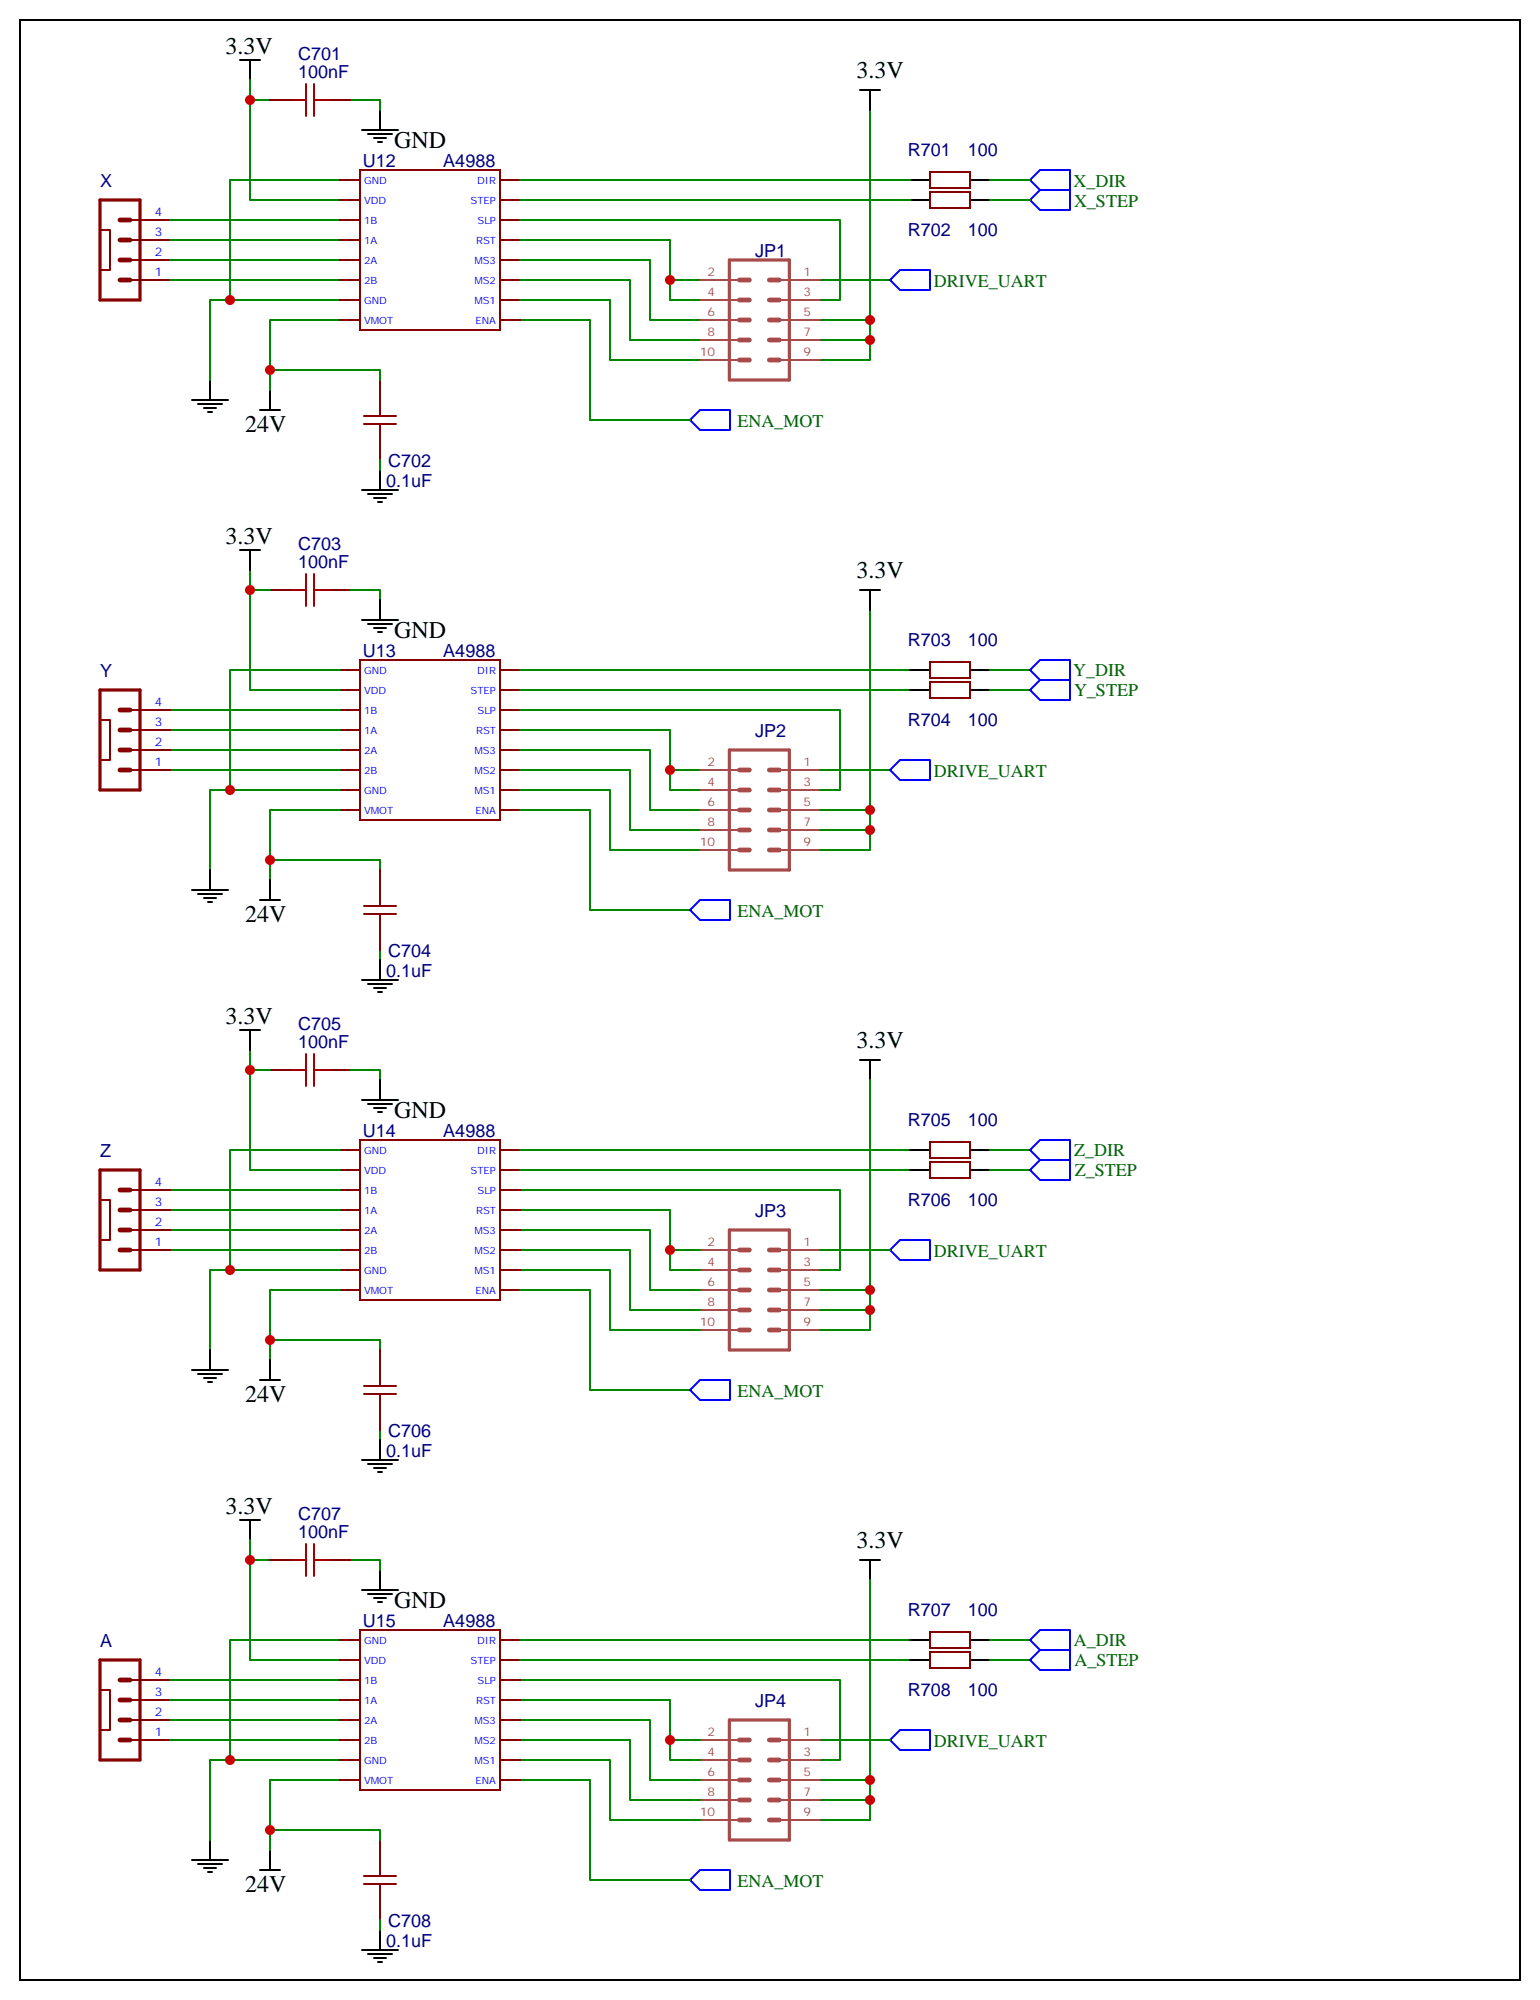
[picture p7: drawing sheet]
<svg xmlns="http://www.w3.org/2000/svg" width="272mm" height="353mm" viewBox="0 0 272 353" stroke-linecap="round" stroke-linejoin="round" font-family="sans-serif">
<g fill="none" stroke="#000" stroke-width=".35">
<path d="M3.5 3.5h264.6v345.7h-264.6zM42.3 10.6h3.6M44.1 10.6v3.5M67 19.4v3.5M151.7 15.9h3.5M153.5 15.9v3.5M63.9 22.9h6.3M64.9 23.6h4.2M66 24.3h2.1M66.7 25h.7M160.5 35.3h3.5M160.5 31.8h3.5"/>
<path d="M171.1 35.3h3.5M171.1 31.8h3.5M33.9 70.6h6.3M34.9 71.3h4.3M36 72h2.1M36.7 72.7h.7M37 67v3.6M45.9 72.3h3.5M47.6 68.8v3.5M42.3 97h3.6M44.1 97v3.5M63.9 86.4h6.3"/>
<path d="M64.9 87.1h4.2M66 87.8h2.1M66.7 88.5h.7M67 82.9v3.5M63.9 109.4h6.3M64.9 110.1h4.2M66 110.8h2.1M66.7 111.5h.7M67 105.8v3.6M151.7 104.1h3.5M153.5 104.1v3.5M160.5 118.2h3.5"/>
<path d="M171.1 118.2h3.5M160.5 121.7h3.5M171.1 121.7h3.5M33.9 157h6.3M34.9 157.7h4.3M36 158.4h2.1M36.7 159.1h.7M37 153.5v3.5M45.9 158.8h3.5M47.6 155.2v3.6M63.9 172.9h6.3M64.9 173.6h4.2"/>
<path d="M66 174.3h2.1M66.7 175h.7M67 169.3v3.6M42.3 181.7h3.6M44.1 181.7v3.5M63.9 194h6.3M64.9 194.7h4.2M66 195.4h2.1M66.7 196.1h.7M67 190.5v3.5M151.7 187h3.5M153.5 187v3.5"/>
<path d="M160.5 202.8h3.5M160.5 206.4h3.5M171.1 202.8h3.5M171.1 206.4h3.5M37 238.1v3.6M47.6 239.9v3.5M33.9 241.7h6.3M34.9 242.4h4.3M36 243.1h2.1M36.7 243.8h.7M45.9 243.4h3.5M63.9 257.5h6.3"/>
<path d="M64.9 258.2h4.2M66 258.9h2.1M66.7 259.6h.7M67 254v3.5M42.3 268.1h3.6M44.1 268.1v3.5M67 276.9v3.6M151.7 275.2h3.5M153.5 275.2v3.5M63.9 280.5h6.3M64.9 281.2h4.2M66 281.9h2.1"/>
<path d="M66.7 282.6h.7M160.5 289.3h3.5M160.5 292.8h3.5M171.1 289.3h3.5M171.1 292.8h3.5M33.9 328.1h6.3M34.9 328.8h4.3M36 329.5h2.1M36.7 330.2h.7M37 324.6v3.5M45.9 329.8h3.5M47.6 326.3v3.5"/>
<path d="M63.9 344h6.3M64.9 344.7h4.2M66 345.4h2.1M66.7 346.1h.7M67 340.4v3.6"/>
</g>
<g fill="none" stroke="#00f" stroke-width=".35">
<path d="M181.7 31.8l1.7-1.8h5.3v3.5h-5.3zM183.4 33.5h5.3v3.5h-5.3l-1.7-1.7zM158.7 47.6h5.3v3.6h-5.3l-1.7-1.8zM121.7 74.1l1.8-1.8h5.3v3.5h-5.3zM181.7 118.2l1.7-1.8h5.3v3.5h-5.3zM157 135.8l1.7-1.7h5.3v3.5h-5.3zM181.7 121.7l1.7-1.8h5.3v3.6h-5.3zM121.7 160.5l1.8-1.7h5.3v3.5h-5.3zM181.7 202.8l1.7-1.7h5.3v3.5h-5.3zM181.7 206.4l1.7-1.8h5.3v3.5h-5.3zM157 220.5l1.7-1.8h5.3v3.5h-5.3zM121.7 245.2l1.8-1.8h5.3v3.5h-5.3z"/>
<path d="M181.7 289.3l1.7-1.8h5.3v3.5h-5.3zM181.7 292.8l1.7-1.8h5.3v3.6h-5.3zM158.7 305.2h5.3v3.5h-5.3l-1.7-1.8zM121.7 331.6l1.8-1.8h5.3v3.6h-5.3z"/>
</g>
<g fill="none" stroke="#008700" stroke-width=".35">
<path d="M44.1 14.1v21.2h15.9M44.1 17.6h3.5M61.7 17.6h5.3v1.8M153.5 19.4v44.1h-8.9M30 38.8h30M60 31.8h-19.4v21.1M91.7 38.8h56.5v14.1h-3.6M91.7 31.8h68.8M91.7 35.3h68.8M174.6 31.8h7.1M174.6 35.3h7.1M30 42.3h30"/>
<path d="M30 45.9h30M30 49.4h30M60 52.9h-23v14.1M60 56.4h-12.4v12.4M91.7 56.4h12.4v17.7h17.6M91.7 42.3h26.5v7.1h5.3M91.7 45.9h23v10.5h8.8M91.7 49.4h19.4v10.6h12.4M91.7 52.9h15.9v10.6h15.9M118.2 49.4v3.5h5.3M144.6 49.4h12.4M144.6 60h8.9"/>
<path d="M144.6 56.4h8.9M47.6 65.3h19.4v1.7M67 81.1v1.8M44.1 100.5v21.2h15.9M44.1 104.1h3.5M60 118.2h-19.4v21.1M61.7 104.1h5.3v1.7M91.7 118.2h68.8M153.5 107.6v42.3h-8.9M174.6 118.2h7.1M30 135.8h30M30 132.3h30"/>
<path d="M30 128.8h30M30 125.2h30M60 139.3h-23v14.2M91.7 139.3h15.9v10.6h15.9M91.7 135.8h19.4v10.6h12.4M91.7 132.3h23v10.6h8.8M91.7 128.8h26.5v7h5.3M91.7 125.2h56.5v14.1h-3.6M91.7 121.7h68.8M118.2 135.8v3.5h5.3M144.6 135.8h12.4M174.6 121.7h7.1"/>
<path d="M47.6 151.7h19.4v1.8M60 142.9h-12.4v12.3M91.7 142.9h12.4v17.6h17.6M144.6 146.4h8.9M144.6 142.9h8.9M67 167.6v1.7M44.1 185.2v21.2h15.9M44.1 188.7h3.5M61.7 188.7h5.3v1.8M153.5 190.5v44.1h-8.9M30 217h30M30 213.4h30"/>
<path d="M30 209.9h30M60 202.8h-19.4v21.2M91.7 217h23v10.5h8.8M91.7 213.4h26.5v7.1h5.3M91.7 209.9h56.5v14.1h-3.6M91.7 202.8h68.8M91.7 206.4h68.8M174.6 202.8h7.1M174.6 206.4h7.1M30 220.5h30M47.6 236.4h19.4v1.7M60 227.5h-12.4v12.4"/>
<path d="M60 224h-23v14.1M91.7 224h15.9v10.6h15.9M91.7 220.5h19.4v10.6h12.4M91.7 227.5h12.4v17.7h17.6M118.2 220.5v3.5h5.3M144.6 227.5h8.9M144.6 231.1h8.9M144.6 220.5h12.4M67 252.2v1.8M44.1 271.6v21.2h15.9M44.1 275.2h3.5M61.7 275.2h5.3v1.7"/>
<path d="M153.5 278.7v42.3h-8.9M30 296.3h30M30 299.9h30M60 289.3h-19.4v21.1M91.7 296.3h56.5v14.1h-3.6M91.7 299.9h26.5v7h5.3M91.7 289.3h68.8M91.7 292.8h68.8M174.6 289.3h7.1M174.6 292.8h7.1M30 303.4h30M30 306.9h30"/>
<path d="M60 310.4h-23v14.2M60 314h-12.4v12.3M91.7 303.4h23v10.6h8.8M91.7 306.9h19.4v10.6h12.4M91.7 310.4h15.9v10.6h15.9M91.7 314h12.4v17.6h17.6M118.2 306.9v3.5h5.3M144.6 306.9h12.4M144.6 314h8.9M144.6 317.5h8.9M47.6 322.8h19.4v1.8M67 338.7v1.7"/>
</g>
<g fill="none" stroke="#870000" stroke-width=".35">
<path d="M47.6 17.6h3.6M58.2 17.6h3.5M23 38.8h7M60 38.8h3.5M60 35.3h3.5M60 31.8h3.5M63.5 30h24.7v28.2h-24.7zM88.2 38.8h3.5M88.2 35.3h3.5M88.2 31.8h3.5M164 33.9h7.1v2.8h-7.1zM164 30.3h7.1v2.9h-7.1z"/>
<path d="M17.6 40.6h1.8v7h-1.8M23 49.4h7M23 45.9h7M23 42.3h7M60 49.4h3.5M60 45.9h3.5M60 42.3h3.5M60 56.4h3.5M60 52.9h3.5M88.2 49.4h3.5M88.2 45.9h3.5M88.2 42.3h3.5"/>
<path d="M88.2 56.4h3.5M88.2 52.9h3.5M64.2 74.8h5.6M64.2 73.4h5.6M67 67v6.4M67 74.8v6.3M47.6 104.1h3.6M58.2 104.1h3.5M60 118.2h3.5M63.5 116.4h24.7v28.2h-24.7zM88.2 118.2h3.5M164 116.8h7.1v2.8h-7.1z"/>
<path d="M17.6 127h1.8v7.1h-1.8M23 135.8h7M23 132.3h7M23 128.8h7M23 125.2h7M60 139.3h3.5M60 135.8h3.5M60 132.3h3.5M60 128.8h3.5M60 125.2h3.5M60 121.7h3.5M88.2 139.3h3.5"/>
<path d="M88.2 135.8h3.5M88.2 132.3h3.5M88.2 128.8h3.5M88.2 125.2h3.5M88.2 121.7h3.5M164 120.3h7.1v2.8h-7.1zM60 142.9h3.5M64.2 159.8h5.6M67 153.5v6.3M88.2 142.9h3.5M64.2 161.2h5.6M67 161.2v6.4"/>
<path d="M47.6 188.7h3.6M58.2 188.7h3.5M17.6 211.7h1.8v7h-1.8M23 217h7M23 213.4h7M23 209.9h7M60 217h3.5M60 213.4h3.5M60 209.9h3.5M60 206.4h3.5M60 202.8h3.5M63.5 201.1h24.7v28.2h-24.7z"/>
<path d="M88.2 217h3.5M88.2 213.4h3.5M88.2 209.9h3.5M88.2 206.4h3.5M88.2 202.8h3.5M164 201.4h7.1v2.9h-7.1zM164 205h7.1v2.8h-7.1zM23 220.5h7M60 227.5h3.5M60 224h3.5M60 220.5h3.5M67 238.1v6.4"/>
<path d="M88.2 227.5h3.5M88.2 224h3.5M88.2 220.5h3.5M64.2 245.9h5.6M64.2 244.5h5.6M67 245.9v6.3M47.6 275.2h3.6M58.2 275.2h3.5M17.6 298.1h1.8v7.1h-1.8M23 299.9h7M23 296.3h7M60 299.9h3.5"/>
<path d="M60 296.3h3.5M60 292.8h3.5M60 289.3h3.5M63.5 287.5h24.7v28.2h-24.7zM88.2 299.9h3.5M88.2 296.3h3.5M88.2 292.8h3.5M88.2 289.3h3.5M164 287.9h7.1v2.8h-7.1zM164 291.4h7.1v2.8h-7.1zM23 306.9h7M23 303.4h7"/>
<path d="M60 306.9h3.5M60 303.4h3.5M60 314h3.5M60 310.4h3.5M88.2 306.9h3.5M88.2 303.4h3.5M88.2 314h3.5M88.2 310.4h3.5M64.2 332.3h5.6M64.2 330.9h5.6M67 324.6v6.3M67 332.3v6.4"/>
</g>
<path d="M17.6 35.3h7.1v17.6h-7.1zM17.6 121.7h7.1v17.6h-7.1zM17.6 206.4h7.1v17.6h-7.1zM17.6 292.8h7.1v17.6h-7.1z" fill="none" stroke="#870000" stroke-width=".56"/>
<g fill="none" stroke="#870000" stroke-width=".85">
<path d="M21.2 38.8h1.7M21.2 45.9h1.7M21.2 49.4h1.7M21.2 42.3h1.7M21.2 132.3h1.7M21.2 135.8h1.7M21.2 128.8h1.7M21.2 125.2h1.7M21.2 217h1.7M21.2 213.4h1.7M21.2 209.9h1.7M21.2 220.5h1.7"/>
<path d="M21.2 299.9h1.7M21.2 296.3h1.7M21.2 303.4h1.7M21.2 306.9h1.7"/>
</g>
<g fill="none" stroke="#a10000" stroke-width=".35">
<path d="M51.2 17.6h2.8M54 14.8v5.7M55.4 17.6h2.8M55.4 14.8v5.7M51.2 104.1h2.8M54 101.2v5.7M55.4 101.2v5.7M55.4 104.1h2.8M51.2 188.7h2.8M54 185.9v5.7M55.4 185.9v5.7M55.4 188.7h2.8"/>
<path d="M51.2 275.2h2.8M54 272.3v5.7M55.4 272.3v5.7M55.4 275.2h2.8"/>
</g>
<path d="M128.7 45.9h10.5v21.1h-10.5zM128.7 132.3h10.5v21.2h-10.5zM128.7 217h10.5v21.1h-10.5zM128.7 303.4h10.5v21.2h-10.5z" fill="none" stroke="#a64a4a" stroke-width=".56"/>
<g fill="none" stroke="#a64a4a" stroke-width=".85">
<path d="M130.4 56.4h1.8M130.4 60h1.8M130.4 49.4h1.8M130.4 52.9h1.8M135.7 56.4h1.8M135.7 60h1.8M135.7 49.4h1.8M135.7 52.9h1.8M130.4 63.5h1.8M135.7 63.5h1.8M130.4 135.8h1.8M130.4 139.3h1.8"/>
<path d="M135.7 135.8h1.8M135.7 139.3h1.8M130.4 142.9h1.8M130.4 146.4h1.8M130.4 149.9h1.8M135.7 142.9h1.8M135.7 146.4h1.8M135.7 149.9h1.8M130.4 227.5h1.8M130.4 231.1h1.8M130.4 234.6h1.8M130.4 220.5h1.8"/>
<path d="M130.4 224h1.8M135.7 227.5h1.8M135.7 231.1h1.8M135.7 234.6h1.8M135.7 220.5h1.8M135.7 224h1.8M130.4 314h1.8M130.4 317.5h1.8M130.4 306.9h1.8M130.4 310.4h1.8M135.7 314h1.8M135.7 317.5h1.8"/>
<path d="M135.7 306.9h1.8M135.7 310.4h1.8M130.4 321h1.8M135.7 321h1.8"/>
</g>
<g fill="none" stroke="#a64a4a" stroke-width=".35">
<path d="M123.5 60h6.9M123.5 56.4h6.9M123.5 52.9h6.9M123.5 49.4h6.9M137.7 60h6.9M137.7 56.4h6.9M137.7 52.9h6.9M137.7 49.4h6.9M123.5 63.5h6.9M137.7 63.5h6.9M123.5 139.3h6.9M123.5 135.8h6.9"/>
<path d="M137.7 139.3h6.9M137.7 135.8h6.9M123.5 149.9h6.9M123.5 146.4h6.9M123.5 142.9h6.9M137.7 149.9h6.9M137.7 146.4h6.9M137.7 142.9h6.9M123.5 234.6h6.9M123.5 231.1h6.9M123.5 227.5h6.9M123.5 224h6.9"/>
<path d="M123.5 220.5h6.9M137.7 234.6h6.9M137.7 231.1h6.9M137.7 227.5h6.9M137.7 224h6.9M137.7 220.5h6.9M123.5 317.5h6.9M123.5 314h6.9M123.5 310.4h6.9M123.5 306.9h6.9M137.7 317.5h6.9M137.7 314h6.9"/>
<path d="M137.7 310.4h6.9M137.7 306.9h6.9M123.5 321h6.9M137.7 321h6.9"/>
</g>
<g fill="#c00">
<circle cx="47.6" cy="65.3" r=".88"/>
<circle cx="40.6" cy="52.9" r=".88"/>
<circle cx="44.1" cy="17.6" r=".88"/>
<circle cx="44.1" cy="104.1" r=".88"/>
<circle cx="40.6" cy="139.3" r=".88"/>
<circle cx="47.6" cy="151.7" r=".88"/>
<circle cx="118.2" cy="135.8" r=".88"/>
<circle cx="118.2" cy="49.4" r=".88"/>
<circle cx="153.5" cy="60" r=".88"/>
<circle cx="153.5" cy="56.4" r=".88"/>
<circle cx="153.5" cy="146.4" r=".88"/>
<circle cx="153.5" cy="142.9" r=".88"/>
<circle cx="153.5" cy="314" r=".88"/>
<circle cx="153.5" cy="317.5" r=".88"/>
<circle cx="153.5" cy="227.5" r=".88"/>
<circle cx="153.5" cy="231.1" r=".88"/>
<circle cx="118.2" cy="220.5" r=".88"/>
<circle cx="118.2" cy="306.9" r=".88"/>
<circle cx="47.6" cy="322.8" r=".88"/>
<circle cx="40.6" cy="310.4" r=".88"/>
<circle cx="44.1" cy="275.2" r=".88"/>
<circle cx="44.1" cy="188.7" r=".88"/>
<circle cx="40.6" cy="224" r=".88"/>
<circle cx="47.6" cy="236.4" r=".88"/>
</g>
<g font-size="4.2">
<text x="39.7" y="9.5">3.3V</text>
<text x="151" y="13.8">3.3V</text>
<text x="69.5" y="26.1">GND</text>
<text x="43.3" y="76.3">24V</text>
<text x="39.7" y="95.9">3.3V</text>
<text x="151" y="102">3.3V</text>
<text x="69.5" y="112.5">GND</text>
<text x="43.3" y="162.7">24V</text>
<text x="39.7" y="180.6">3.3V</text>
<text x="151" y="184.9">3.3V</text>
<text x="69.5" y="197.2">GND</text>
<text x="43.3" y="247.4">24V</text>
<text x="39.7" y="267">3.3V</text>
<text x="151" y="273.1">3.3V</text>
<text x="69.5" y="283.6">GND</text>
<text x="43.3" y="333.8">24V</text>
</g>
<g font-size="3.2" fill="#000080">
<text x="52.6" y="10.5">C701</text>
<text x="52.6" y="13.8">100nF</text>
<text x="64" y="29.4">U12</text>
<text x="78.2" y="29.4">A4988</text>
<text x="160.1" y="27.6">R701</text>
<text x="170.7" y="27.6">100</text>
<text x="17.7" y="32.9">X</text>
<text x="160.1" y="41.7">R702</text>
<text x="170.7" y="41.7">100</text>
<text x="133.2" y="45.2">JP1</text>
<text x="68.5" y="82.3">C702</text>
<text x="68.1" y="85.8">0.1uF</text>
<text x="52.6" y="100.2">100nF</text>
<text x="52.6" y="97">C703</text>
<text x="17.7" y="119.3">Y</text>
<text x="64" y="115.8">U13</text>
<text x="78.2" y="115.8">A4988</text>
<text x="160.1" y="114">R703</text>
<text x="170.7" y="114">100</text>
<text x="133.2" y="129.9">JP2</text>
<text x="160.1" y="128.1">R704</text>
<text x="170.7" y="128.1">100</text>
<text x="68.1" y="172.2">0.1uF</text>
<text x="68.5" y="168.7">C704</text>
<text x="52.6" y="184.9">100nF</text>
<text x="52.6" y="181.6">C705</text>
<text x="17.7" y="204">Z</text>
<text x="64" y="200.5">U14</text>
<text x="78.2" y="200.5">A4988</text>
<text x="160.1" y="198.7">R705</text>
<text x="170.7" y="198.7">100</text>
<text x="133.2" y="214.6">JP3</text>
<text x="160.1" y="212.8">R706</text>
<text x="170.7" y="212.8">100</text>
<text x="68.1" y="256.9">0.1uF</text>
<text x="68.5" y="253.4">C706</text>
<text x="52.6" y="268.1">C707</text>
<text x="52.6" y="271.3">100nF</text>
<text x="64" y="286.9">U15</text>
<text x="78.2" y="286.9">A4988</text>
<text x="160.1" y="285.1">R707</text>
<text x="170.7" y="285.1">100</text>
<text x="17.7" y="290.4">A</text>
<text x="160.1" y="299.2">R708</text>
<text x="170.7" y="299.2">100</text>
<text x="133.2" y="301">JP4</text>
<text x="68.5" y="339.8">C708</text>
<text x="68.1" y="343.3">0.1uF</text>
</g>
<g font-size="3.2" fill="#060">
<text x="189.4" y="32.9">X_DIR</text>
<text x="189.4" y="36.4">X_STEP</text>
<text x="164.7" y="50.7">DRIVE_UART</text>
<text x="130.1" y="75.3">ENA_MOT</text>
<text x="189.3" y="119.3">Y_DIR</text>
<text x="189.4" y="122.8">Y_STEP</text>
<text x="164.7" y="137.1">DRIVE_UART</text>
<text x="130.1" y="161.8">ENA_MOT</text>
<text x="189.5" y="204">Z_DIR</text>
<text x="189.6" y="207.5">Z_STEP</text>
<text x="164.7" y="221.8">DRIVE_UART</text>
<text x="130.1" y="246.4">ENA_MOT</text>
<text x="189.4" y="290.4">A_DIR</text>
<text x="189.6" y="293.9">A_STEP</text>
<text x="164.7" y="308.2">DRIVE_UART</text>
<text x="130.1" y="332.9">ENA_MOT</text>
</g>
<g font-size="2.1" fill="#00f">
<text x="27.3" y="41.6">3</text>
<text x="27.3" y="38.1">4</text>
<text x="27.3" y="45.2">2</text>
<text x="27.3" y="48.7">1</text>
<text x="27.3" y="124.5">4</text>
<text x="27.3" y="131.6">2</text>
<text x="27.3" y="128.1">3</text>
<text x="27.3" y="135.1">1</text>
<text x="27.3" y="209.2">4</text>
<text x="27.3" y="212.7">3</text>
<text x="27.3" y="219.8">1</text>
<text x="27.3" y="216.3">2</text>
<text x="27.3" y="299.2">3</text>
<text x="27.3" y="295.6">4</text>
<text x="27.3" y="302.7">2</text>
<text x="27.3" y="306.2">1</text>
</g>
<g font-size="2.1" fill="#a54b4b">
<text x="124.8" y="52.2">4</text>
<text x="124.8" y="48.7">2</text>
<text x="141.7" y="52.2">3</text>
<text x="141.7" y="48.7">1</text>
<text x="124.8" y="59.3">8</text>
<text x="124.8" y="55.7">6</text>
<text x="141.7" y="59.3">7</text>
<text x="141.7" y="55.7">5</text>
<text x="123.5" y="62.8">10</text>
<text x="141.7" y="62.8">9</text>
<text x="124.8" y="135.1">2</text>
<text x="141.7" y="135.1">1</text>
<text x="124.8" y="142.2">6</text>
<text x="124.8" y="138.7">4</text>
<text x="141.7" y="142.2">5</text>
<text x="141.7" y="138.7">3</text>
<text x="123.5" y="149.2">10</text>
<text x="124.8" y="145.7">8</text>
<text x="141.7" y="149.2">9</text>
<text x="141.7" y="145.7">7</text>
<text x="124.8" y="219.8">2</text>
<text x="141.7" y="219.8">1</text>
<text x="124.8" y="226.8">6</text>
<text x="124.8" y="223.3">4</text>
<text x="141.7" y="226.8">5</text>
<text x="141.7" y="223.3">3</text>
<text x="123.5" y="233.9">10</text>
<text x="124.8" y="230.4">8</text>
<text x="141.7" y="233.9">9</text>
<text x="141.7" y="230.4">7</text>
<text x="124.8" y="309.7">4</text>
<text x="124.8" y="306.2">2</text>
<text x="141.7" y="309.7">3</text>
<text x="141.7" y="306.2">1</text>
<text x="124.8" y="316.8">8</text>
<text x="124.8" y="313.3">6</text>
<text x="141.7" y="316.8">7</text>
<text x="141.7" y="313.3">5</text>
<text x="123.5" y="320.3">10</text>
<text x="141.7" y="320.3">9</text>
</g>
<g font-size="1.8" fill="#00f">
<text x="64.2" y="36">VDD</text>
<text x="64.2" y="32.5">GND</text>
<text x="83" y="36">STEP</text>
<text x="84.2" y="32.5">DIR</text>
<text x="64.2" y="39.5">1B</text>
<text x="84.2" y="39.5">SLP</text>
<text x="64.2" y="46.6">2A</text>
<text x="64.2" y="43">1A</text>
<text x="83.7" y="46.6">MS3</text>
<text x="84" y="43">RST</text>
<text x="64.2" y="53.6">GND</text>
<text x="64.2" y="50.1">2B</text>
<text x="83.7" y="53.6">MS1</text>
<text x="83.7" y="50.1">MS2</text>
<text x="64.2" y="57.2">VMOT</text>
<text x="83.9" y="57.2">ENA</text>
<text x="64.2" y="118.9">GND</text>
<text x="84.2" y="118.9">DIR</text>
<text x="64.2" y="125.9">1B</text>
<text x="64.2" y="122.4">VDD</text>
<text x="83" y="122.4">STEP</text>
<text x="84.2" y="125.9">SLP</text>
<text x="64.2" y="129.5">1A</text>
<text x="84" y="129.5">RST</text>
<text x="64.2" y="136.5">2B</text>
<text x="64.2" y="133">2A</text>
<text x="83.7" y="136.5">MS2</text>
<text x="83.7" y="133">MS3</text>
<text x="64.2" y="143.6">VMOT</text>
<text x="64.2" y="140.1">GND</text>
<text x="83.7" y="140.1">MS1</text>
<text x="83.9" y="143.6">ENA</text>
<text x="64.2" y="203.6">GND</text>
<text x="84.2" y="203.6">DIR</text>
<text x="64.2" y="207.1">VDD</text>
<text x="83" y="207.1">STEP</text>
<text x="64.2" y="214.1">1A</text>
<text x="64.2" y="210.6">1B</text>
<text x="84" y="214.1">RST</text>
<text x="84.2" y="210.6">SLP</text>
<text x="64.2" y="221.2">2B</text>
<text x="64.2" y="217.7">2A</text>
<text x="83.7" y="221.2">MS2</text>
<text x="83.7" y="217.7">MS3</text>
<text x="64.2" y="224.7">GND</text>
<text x="83.7" y="224.7">MS1</text>
<text x="64.2" y="228.2">VMOT</text>
<text x="83.9" y="228.2">ENA</text>
<text x="64.2" y="293.5">VDD</text>
<text x="64.2" y="290">GND</text>
<text x="83" y="293.5">STEP</text>
<text x="84.2" y="290">DIR</text>
<text x="64.2" y="297">1B</text>
<text x="84.2" y="297">SLP</text>
<text x="64.2" y="304.1">2A</text>
<text x="64.2" y="300.6">1A</text>
<text x="83.7" y="304.1">MS3</text>
<text x="84" y="300.6">RST</text>
<text x="64.2" y="311.1">GND</text>
<text x="64.2" y="307.6">2B</text>
<text x="83.7" y="311.1">MS1</text>
<text x="83.7" y="307.6">MS2</text>
<text x="64.2" y="314.7">VMOT</text>
<text x="83.9" y="314.7">ENA</text>
</g>
</svg>
